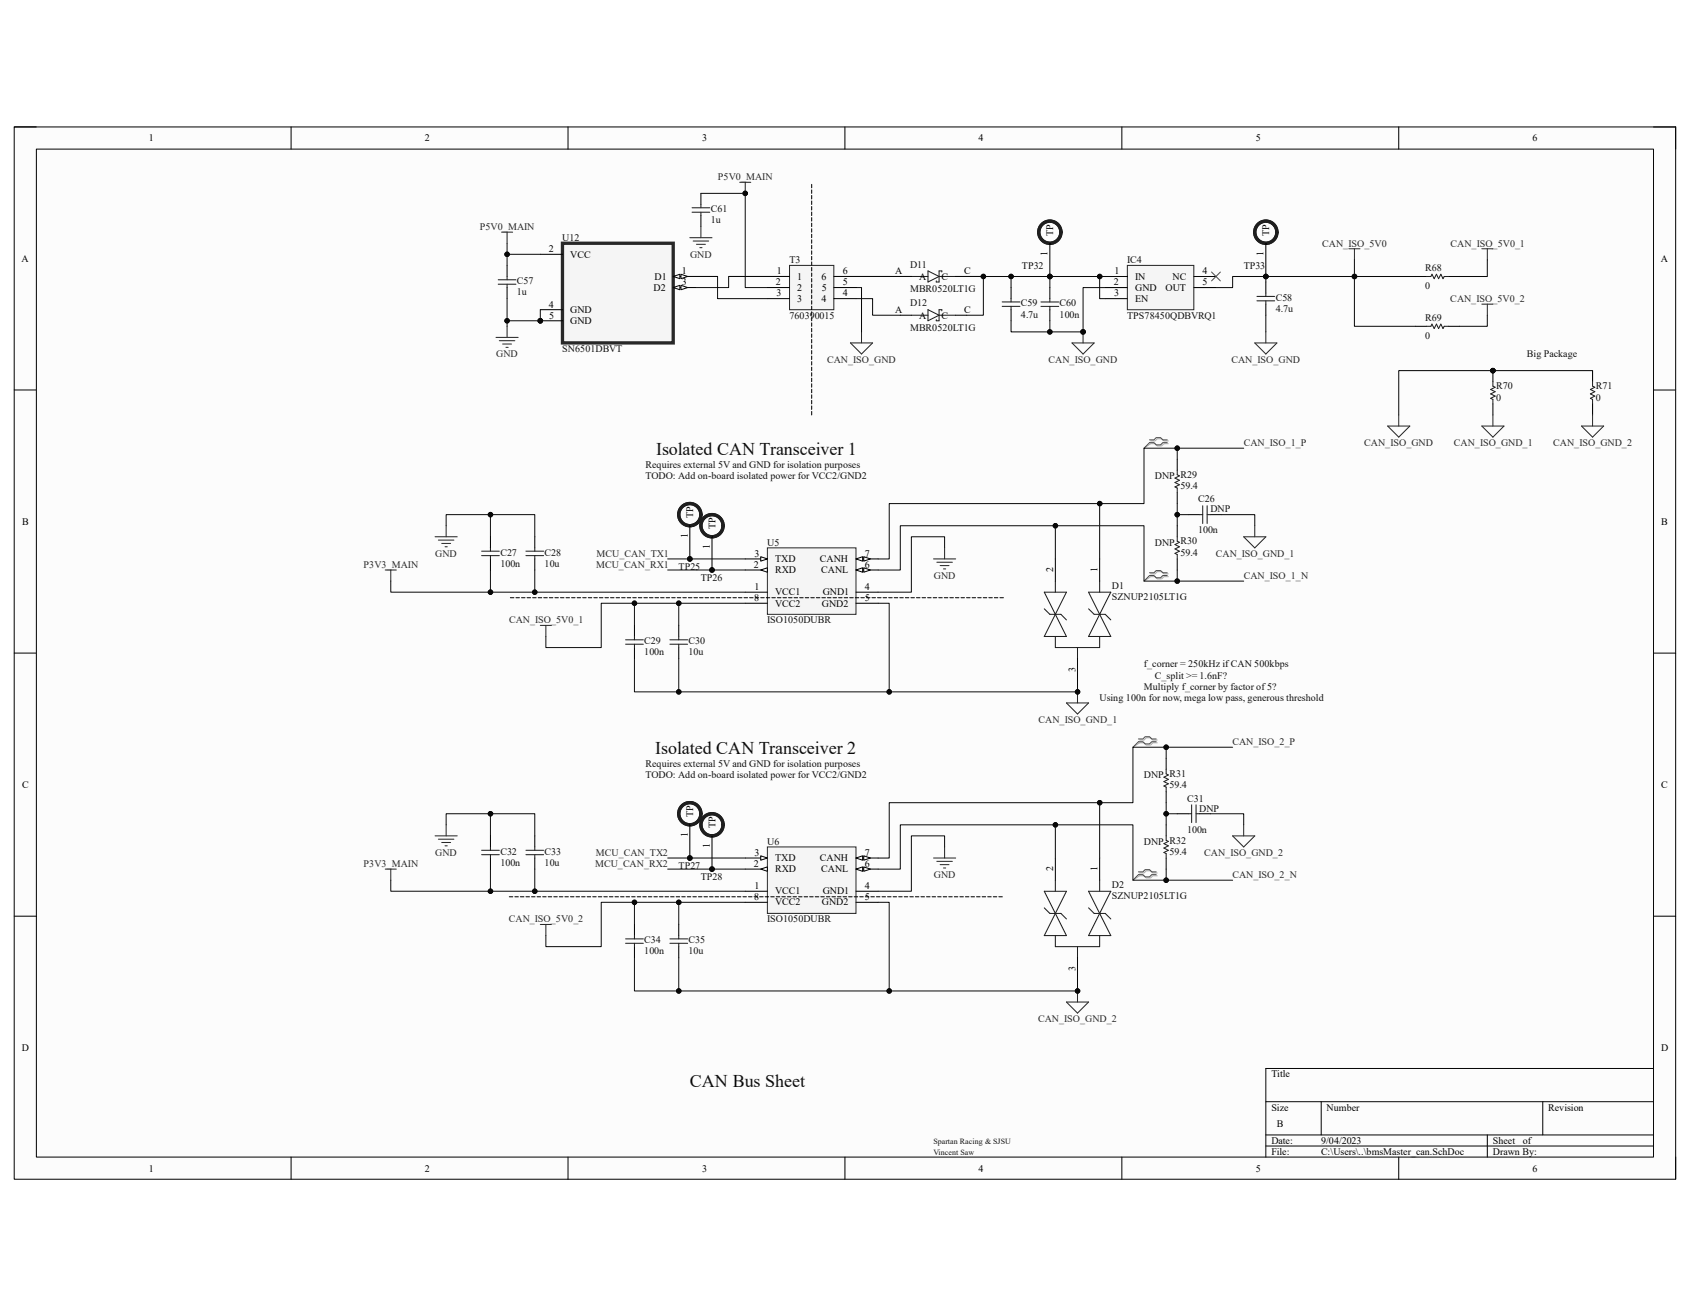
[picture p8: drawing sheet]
<svg xmlns="http://www.w3.org/2000/svg" width="279mm" height="216mm" viewBox="0 0 279 216" stroke-linecap="round" stroke-linejoin="round" font-family="sans-serif">
<path d="M2.3 21h274.7v173.9h-274.7z" fill-rule="evenodd" fill="#fcfcfc"/>
<path d="M2.3 21h274.7v173.9h-274.7z" fill="none" stroke="#000" stroke-width=".17"/>
<path d="M6 24.6h267.4v166.7h-267.4z" fill-rule="evenodd" fill="#fcfcfc"/>
<g fill="none" stroke="#000" stroke-width=".17">
<path d="M2.3 21h3.7M6 24.6h267.4v166.7h-267.4zM48.1 21v3.6M93.9 21v3.6M139.7 21v3.6M185.5 21v3.6M231.2 21v3.6M273.4 21h3.6v3.6M2.3 64.5h3.7M273.4 64.5h3.6M2.3 108h3.7M273.4 108h3.6"/>
<path d="M2.3 151.5h3.7M273.4 151.5h3.6M273.4 176.6h-64.1v14.7M48.1 191.3v3.6M93.9 191.3v3.6M139.7 191.3v3.6M185.5 191.3v3.6M209.3 182.1h64.1M209.3 187.6h64.1M209.3 189.5h64.1M218.4 182.1v5.5M231.2 191.3v3.6"/>
<path d="M245.9 187.6v3.7M255.1 182.1v5.5M277 191.3v3.6"/>
</g>
<path d="M126.9 90.6h14.6v11h-14.6z" fill-rule="evenodd" fill="#f5f5f5"/>
<path d="M126.9 90.6h14.6v11h-14.6z" fill="none" stroke="#262626" stroke-width=".17"/>
<path d="M123.2 97.9h3.7M123.2 94.2h3.7" fill="none" stroke="#000" stroke-width=".17"/>
<path d="M125.8 94.2l1.1-.3v.7z" fill="#fbfbfb"/>
<path d="M123.2 92.4h3.7M125.8 94.2l1.1-.3v.7z" fill="none" stroke="#000" stroke-width=".17"/>
<path d="M125.8 92l1.1 .4-1.1 .4z" fill="#fbfbfb"/>
<path d="M125.8 92l1.1 .4-1.1 .4zM141.5 97.9h3.7M141.5 99.7h3.7M141.5 94.2h3.7" fill="none" stroke="#000" stroke-width=".17"/>
<path d="M141.5 94.2l1.1-.3v.7z" fill="#fbfbfb"/>
<path d="M141.5 94.2l1.1-.3v.7z" fill="none" stroke="#000" stroke-width=".17"/>
<path d="M142.8 93.9l1.1 .3-1.1 .4z" fill="#fbfbfb"/>
<path d="M141.5 92.4h3.7M142.8 93.9l1.1 .3-1.1 .4z" fill="none" stroke="#000" stroke-width=".17"/>
<path d="M141.5 92.4l1.1-.4v.8z" fill="#fbfbfb"/>
<path d="M141.5 92.4l1.1-.4v.8z" fill="none" stroke="#000" stroke-width=".17"/>
<path d="M142.8 92l1.1 .4-1.1 .4z" fill="#fbfbfb"/>
<g fill="none" stroke="#000" stroke-width=".17">
<path d="M81.1 88.7v1.9M81.1 92.4v1.8M88.4 88.7v1.9M88.4 92.4v1.8M123.2 99.7h3.7M142.8 92l1.1 .4-1.1 .4zM174.5 92.4v3.7M181.8 92.4v3.7M104.9 103.4v1.8M104.9 107.1v1.8M112.2 103.4v1.8M112.2 107.1v1.8"/>
<path d="M178.1 108.9v3.6"/>
</g>
<g fill="none" stroke="#1c1c1c" stroke-width=".17">
<path d="M79.6 91.1h2.9M79.6 91.9h2.9M81.1 90.6v.5M81.1 91.9v.5M86.9 91.1h3M86.9 91.9h3M88.4 90.6v.5M88.4 91.9v.5M172.6 97.9h3.7l-3.7 7.3h3.7zM174.5 96.1v1.8M180 97.9h3.6l-3.6 7.3h3.6zM181.8 96.1v1.8"/>
<path d="M103.4 105.8h3M103.4 106.5h3M104.9 105.2v.6M104.9 106.5v.6M110.8 105.8h2.9M110.8 106.5h2.9M112.2 105.2v.6M112.2 106.5v.6M172.6 100.6l1 1h1.8l.9 .9M174.5 105.2v1.9h7.3v-1.9M178.1 107.1v1.8M180 100.6l.9 1h1.8l.9 .9"/>
</g>
<path d="M63.7 94.2h1.8M64.6 94.2v1.9M71.9 88.7h3.7M72.5 89.3h2.5M73 89.8h1.5M73.6 90.4h.3M73.8 86.9v1.8M154.3 92.4h3.7M154.9 92.9h2.5M155.4 93.5h1.5M156 94h.3M156.2 90.6v1.8" fill="none" stroke="#262626" stroke-width=".17"/>
<path d="M190.2 72.9h.8l.3-.4h.8l.3 .4h.8M193.2 73.4h-.8l-.3 .3h-.8l-.3-.3h-.8l-1.1 .7M190.2 94.9h.8l.3-.4h.8l.3 .4h.8M193.2 95.3h-.8l-.3 .4h-.8l-.3-.4h-.8l-1.1 .8" fill="none" stroke="#aeaeae" stroke-width=".17"/>
<path d="M190 72.7h.8l.3-.4h.8l.3 .4h.8M193 73.2h-.8l-.3 .3h-.8l-.3-.3h-.8l-.9 .9M190 94.7h.8l.3-.4h.8l.3 .4h.8M193 95.1h-.8l-.3 .4h-.8l-.3-.4h-.8l-.9 1" fill="none" stroke="#4c4c4c" stroke-width=".17"/>
<path d="M126.9 140h14.6v11h-14.6z" fill-rule="evenodd" fill="#f5f5f5"/>
<path d="M126.9 140h14.6v11h-14.6z" fill="none" stroke="#262626" stroke-width=".17"/>
<path d="M123.2 147.3h3.7M123.2 143.7h3.7" fill="none" stroke="#000" stroke-width=".17"/>
<path d="M125.8 143.7l1.1-.4v.7z" fill="#fbfbfb"/>
<path d="M123.2 141.8h3.7M125.8 143.7l1.1-.4v.7z" fill="none" stroke="#000" stroke-width=".17"/>
<path d="M125.8 141.5l1.1 .3-1.1 .4z" fill="#fbfbfb"/>
<path d="M125.8 141.5l1.1 .3-1.1 .4zM141.5 147.3h3.7M141.5 149.2h3.7M141.5 143.7h3.7" fill="none" stroke="#000" stroke-width=".17"/>
<path d="M141.5 143.7l1.1-.4v.7z" fill="#fbfbfb"/>
<path d="M141.5 143.7l1.1-.4v.7z" fill="none" stroke="#000" stroke-width=".17"/>
<path d="M142.8 143.3l1.1 .4-1.1 .3z" fill="#fbfbfb"/>
<path d="M141.5 141.8h3.7M142.8 143.3l1.1 .4-1.1 .3z" fill="none" stroke="#000" stroke-width=".17"/>
<path d="M141.5 141.8l1.1-.3v.7z" fill="#fbfbfb"/>
<path d="M141.5 141.8l1.1-.3v.7z" fill="none" stroke="#000" stroke-width=".17"/>
<path d="M142.8 141.5l1.1 .3-1.1 .4z" fill="#fbfbfb"/>
<g fill="none" stroke="#000" stroke-width=".17">
<path d="M194.6 75.9v1.9M194.6 81.4v1.8M194.6 86.9v1.8M194.6 92.4v1.8M196.5 85.1h1.8M200.1 85.1h1.9M81.1 138.2v1.8M88.4 138.2v1.8M192.8 125.4v1.8M192.8 130.9v1.8M192.8 136.4v1.8M194.6 134.5h1.9"/>
<path d="M198.3 134.5h1.8M81.1 141.8v1.9M88.4 141.8v1.9M104.9 152.8v1.9M104.9 156.5v1.8M112.2 152.8v1.9M112.2 156.5v1.8M123.2 149.2h3.7M142.8 141.5l1.1 .3-1.1 .4zM174.5 141.8v3.7M178.1 158.3v3.7M181.8 141.8v3.7"/>
<path d="M192.8 141.8v1.9"/>
</g>
<g fill="none" stroke="#1c1c1c" stroke-width=".17">
<path d="M194.6 77.8v.7l.4 .2-.7 .3 .7 .4-.7 .4 .7 .3-.7 .4 .3 .2v.7M194.6 88.7v.8l.4 .2-.7 .3 .7 .4-.7 .4 .7 .3-.7 .4 .3 .2v.7M198.3 85.1h.5M198.8 83.6v2.9M199.6 83.6v2.9M199.6 85.1h.5M192.8 127.2v.7l.4 .2-.8 .4 .8 .3-.8 .4 .8 .4-.8 .3 .4 .2v.8M192.8 138.2v.7l.4 .2-.8 .4 .8 .3-.8 .4 .8 .4-.8 .3 .4 .2v.7M196.5 134.5h.5M197 133.1v2.9M197.7 133.1v2.9M197.7 134.5h.6"/>
<path d="M79.6 140.6h2.9M79.6 141.3h2.9M81.1 140v.6M81.1 141.3v.5M86.9 140.6h3M86.9 141.3h3M88.4 140v.6M88.4 141.3v.5M103.4 155.2h3M103.4 155.9h3M104.9 154.7v.5M104.9 155.9v.6"/>
<path d="M110.8 155.2h2.9M110.8 155.9h2.9M112.2 154.7v.5M112.2 155.9v.6M172.6 147.3h3.7l-3.7 7.4h3.7zM172.6 150.1l1 .9h1.8l.9 .9M174.5 154.7v1.8h7.3v-1.8M174.5 145.5v1.8M178.1 156.5v1.8M180 147.3h3.6l-3.6 7.4h3.6zM180 150.1l.9 .9h1.8l.9 .9M181.8 145.5v1.8"/>
</g>
<path d="M71.9 138.2h3.7M72.5 138.7h2.5M73 139.3h1.5M73.6 139.8h.3M73.8 136.4v1.8M63.7 143.7h1.8M64.6 143.7v1.8M154.3 141.8h3.7M154.9 142.4h2.5M155.4 142.9h1.5M156 143.5h.3M156.2 140v1.8" fill="none" stroke="#262626" stroke-width=".17"/>
<path d="M188.4 122.3h.7l.4-.3h.7l.4 .3h.7M191.3 122.8h-.7l-.4 .4h-.7l-.4-.4h-.7l-1.1 .7M188.4 144.3h.7l.4-.3h.7l.4 .3h.7M191.3 144.8h-.7l-.4 .3h-.7l-.4-.3h-.7l-1.1 .7" fill="none" stroke="#aeaeae" stroke-width=".17"/>
<path d="M188.2 122.2h.7l.4-.4h.7l.4 .4h.7M191.1 122.6h-.7l-.4 .4h-.7l-.4-.4h-.7l-.9 .9M188.2 144.1h.7l.4-.3h.7l.4 .3h.7M191.1 144.6h-.7l-.4 .4h-.7l-.4-.4h-.7l-.9 .9" fill="none" stroke="#4c4c4c" stroke-width=".17"/>
<circle cx="114" cy="141.8" r=".37" fill="#0e0e0e"/>
<circle cx="114" cy="141.8" r=".37" fill="none" stroke="#0e0e0e" stroke-width=".17"/>
<circle cx="114" cy="134.5" r="1.83" fill="none" stroke="#1c1c1c" stroke-width=".55"/>
<path d="M114 136.4v5.4" fill="none" stroke="#000" stroke-width=".17"/>
<circle cx="114" cy="141.8" r=".37" fill="#0e0e0e"/>
<circle cx="114" cy="141.8" r=".37" fill="none" stroke="#0e0e0e" stroke-width=".17"/>
<circle cx="117.7" cy="143.7" r=".37" fill="#0e0e0e"/>
<circle cx="117.7" cy="143.7" r=".37" fill="none" stroke="#0e0e0e" stroke-width=".17"/>
<circle cx="117.7" cy="136.4" r="1.83" fill="none" stroke="#1c1c1c" stroke-width=".55"/>
<path d="M117.7 138.2v5.5" fill="none" stroke="#000" stroke-width=".17"/>
<circle cx="117.7" cy="143.7" r=".37" fill="#0e0e0e"/>
<circle cx="117.7" cy="143.7" r=".37" fill="none" stroke="#0e0e0e" stroke-width=".17"/>
<circle cx="114" cy="92.4" r=".37" fill="#0e0e0e"/>
<circle cx="114" cy="92.4" r=".37" fill="none" stroke="#0e0e0e" stroke-width=".17"/>
<circle cx="114" cy="85.1" r="1.83" fill="none" stroke="#1c1c1c" stroke-width=".55"/>
<path d="M114 86.9v5.5" fill="none" stroke="#000" stroke-width=".17"/>
<circle cx="114" cy="92.4" r=".37" fill="#0e0e0e"/>
<circle cx="114" cy="92.4" r=".37" fill="none" stroke="#0e0e0e" stroke-width=".17"/>
<circle cx="117.7" cy="94.2" r=".37" fill="#0e0e0e"/>
<circle cx="117.7" cy="94.2" r=".37" fill="none" stroke="#0e0e0e" stroke-width=".17"/>
<circle cx="117.7" cy="86.9" r="1.83" fill="none" stroke="#1c1c1c" stroke-width=".55"/>
<path d="M117.7 88.7v5.5" fill="none" stroke="#000" stroke-width=".17"/>
<circle cx="117.7" cy="94.2" r=".37" fill="#0e0e0e"/>
<circle cx="117.7" cy="94.2" r=".37" fill="none" stroke="#0e0e0e" stroke-width=".17"/>
<path d="M176.3 165.7h3.7l-1.9 1.8zM178.1 163.8v1.9" fill="none" stroke="#262626" stroke-width=".17"/>
<circle cx="178.1" cy="163.8" r=".37" fill="#0e0e0e"/>
<circle cx="178.1" cy="163.8" r=".37" fill="none" stroke="#0e0e0e" stroke-width=".17"/>
<path d="M176.3 116.2h3.7l-1.9 1.8zM178.1 114.4v1.8" fill="none" stroke="#262626" stroke-width=".17"/>
<circle cx="178.1" cy="114.4" r=".37" fill="#0e0e0e"/>
<g fill="none" stroke="#0e0e0e" stroke-width=".17">
<path d="M110.4 92.4h12.8"/>
<circle cx="178.1" cy="114.4" r=".37"/>
</g>
<path d="M205.6 88.7h3.7l-1.9 1.9zM207.4 86.9v1.8M89.3 103.4h1.9M90.2 103.4v1.8M203.8 138.2h3.6l-1.8 1.8zM205.6 136.4v1.8M89.3 152.8h1.9M90.2 152.8v1.9" fill="none" stroke="#262626" stroke-width=".17"/>
<g fill="none" stroke="#000" stroke-width=".17">
<path d="M84.4 98.8h.6M85.3 98.8h.6M86.2 98.8h.6M87.1 98.8h.6M88.1 98.8h.5M89 98.8h.6M89.9 98.8h.6M90.8 98.8h.6M91.7 98.8h.6M92.7 98.8h.5M93.6 98.8h.6M94.5 98.8h.6"/>
<path d="M95.4 98.8h.6M96.3 98.8h.6M97.3 98.8h.5M98.2 98.8h.6M99.1 98.8h.6M100 98.8h.6M100.9 98.8h.6M101.9 98.8h.5M102.8 98.8h.6M103.7 98.8h.6M104.6 98.8h.6M105.5 98.8h.6"/>
<path d="M106.5 98.8h.5M107.4 98.8h.5M108.3 98.8h.6M109.2 98.8h.6M110.1 98.8h.6M111.1 98.8h.5M112 98.8h.5M112.9 98.8h.6M113.8 98.8h.6M114.7 98.8h.6M115.7 98.8h.5M116.6 98.8h.5"/>
<path d="M117.5 98.8h.6M118.4 98.8h.6M119.3 98.8h.6M120.3 98.8h.5M121.2 98.8h.5M122.1 98.8h.6M123 98.8h.6M123.9 98.8h.6M124.9 98.8h.5M125.8 98.8h.5M126.7 98.8h.6M127.6 98.8h.6"/>
<path d="M128.5 98.8h.6M129.5 98.8h.5M130.4 98.8h.5M131.3 98.8h.6M132.2 98.8h.6M133.1 98.8h.6M134 98.8h.6M135 98.8h.5M135.9 98.8h.6M136.8 98.8h.6M137.7 98.8h.6M138.6 98.8h.6"/>
<path d="M139.6 98.8h.5M140.5 98.8h.6M141.4 98.8h.6M142.3 98.8h.6M143.2 98.8h.6M144.2 98.8h.5M145.1 98.8h.6M146 98.8h.6M146.9 98.8h.6M147.8 98.8h.6M148.8 98.8h.5M149.7 98.8h.6"/>
<path d="M150.6 98.8h.6M151.5 98.8h.6M152.4 98.8h.6M153.4 98.8h.5M154.3 98.8h.6M155.2 98.8h.6M156.1 98.8h.6M157 98.8h.6M158 98.8h.5M158.9 98.8h.6M159.8 98.8h.6M160.7 98.8h.6"/>
<path d="M161.6 98.8h.6M162.6 98.8h.5M163.5 98.8h.6M164.4 98.8h.6M165.3 98.8h.6M84.2 148.3h.6M85.1 148.3h.6M86 148.3h.6M87 148.3h.5M87.9 148.3h.6M88.8 148.3h.6M89.7 148.3h.6"/>
<path d="M90.6 148.3h.6M91.6 148.3h.5M92.5 148.3h.6M93.4 148.3h.6M94.3 148.3h.6M95.2 148.3h.6M96.2 148.3h.5M97.1 148.3h.6M98 148.3h.6M98.9 148.3h.6M99.8 148.3h.6M100.8 148.3h.5"/>
<path d="M101.7 148.3h.6M102.6 148.3h.6M103.5 148.3h.6M104.4 148.3h.6M105.4 148.3h.5M106.3 148.3h.5M107.2 148.3h.6M108.1 148.3h.6M109 148.3h.6M110 148.3h.5M110.9 148.3h.5M111.8 148.3h.6"/>
<path d="M112.7 148.3h.6M113.6 148.3h.6M114.5 148.3h.6M115.5 148.3h.5M116.4 148.3h.6M117.3 148.3h.6M118.2 148.3h.6M119.1 148.3h.6M120.1 148.3h.5M121 148.3h.6M121.9 148.3h.6M122.8 148.3h.6"/>
<path d="M123.7 148.3h.6M124.7 148.3h.5M125.6 148.3h.6M126.5 148.3h.6M127.4 148.3h.6M128.3 148.3h.6M129.3 148.3h.5M130.2 148.3h.6M131.1 148.3h.6M132 148.3h.6M132.9 148.3h.6M133.9 148.3h.5"/>
<path d="M134.8 148.3h.6M135.7 148.3h.6M136.6 148.3h.6M137.5 148.3h.6M138.5 148.3h.5M139.4 148.3h.6M140.3 148.3h.6M141.2 148.3h.6M142.1 148.3h.6M143.1 148.3h.5M144 148.3h.6M144.9 148.3h.6"/>
<path d="M145.8 148.3h.6M146.7 148.3h.6M147.7 148.3h.5M148.6 148.3h.6M149.5 148.3h.6M150.4 148.3h.6M151.3 148.3h.6M152.3 148.3h.5M153.2 148.3h.6M154.1 148.3h.6M155 148.3h.6M155.9 148.3h.6"/>
<path d="M156.9 148.3h.5M157.8 148.3h.6M158.7 148.3h.6M159.6 148.3h.6M160.5 148.3h.6M161.5 148.3h.5M162.4 148.3h.6M163.3 148.3h.6M164.2 148.3h.6M165.1 148.3h.6"/>
</g>
<circle cx="114" cy="92.4" r=".37" fill="#0e0e0e"/>
<g fill="none" stroke="#0e0e0e" stroke-width=".17">
<path d="M110.4 94.2h12.8"/>
<circle cx="114" cy="92.4" r=".37"/>
</g>
<circle cx="117.7" cy="94.2" r=".37" fill="#0e0e0e"/>
<g fill="none" stroke="#0e0e0e" stroke-width=".17">
<path d="M88.4 94.2v3.7"/>
<circle cx="117.7" cy="94.2" r=".37"/>
</g>
<circle cx="88.4" cy="97.9" r=".37" fill="#0e0e0e"/>
<g fill="none" stroke="#0e0e0e" stroke-width=".17">
<path d="M81.1 88.7v-3.6h7.3v3.6"/>
<circle cx="88.4" cy="97.9" r=".37"/>
</g>
<circle cx="81.1" cy="85.1" r=".37" fill="#0e0e0e"/>
<g fill="none" stroke="#0e0e0e" stroke-width=".17">
<path d="M64.6 96.1v1.8h16.5"/>
<circle cx="81.1" cy="85.1" r=".37"/>
</g>
<circle cx="81.1" cy="97.9" r=".37" fill="#0e0e0e"/>
<g fill="none" stroke="#0e0e0e" stroke-width=".17">
<path d="M104.9 108.9v5.5h7.3v-5.5"/>
<circle cx="81.1" cy="97.9" r=".37"/>
</g>
<circle cx="112.2" cy="114.4" r=".37" fill="#0e0e0e"/>
<g fill="none" stroke="#0e0e0e" stroke-width=".17">
<path d="M123.2 99.7h-11v3.7"/>
<circle cx="112.2" cy="114.4" r=".37"/>
</g>
<circle cx="112.2" cy="99.7" r=".37" fill="#0e0e0e"/>
<g fill="none" stroke="#0e0e0e" stroke-width=".17">
<path d="M112.2 99.7h-7.3v3.7"/>
<circle cx="112.2" cy="99.7" r=".37"/>
</g>
<circle cx="112.2" cy="99.7" r=".37" fill="#0e0e0e"/>
<circle cx="112.2" cy="99.7" r=".37" fill="none" stroke="#0e0e0e" stroke-width=".17"/>
<circle cx="104.9" cy="99.7" r=".37" fill="#0e0e0e"/>
<g fill="none" stroke="#0e0e0e" stroke-width=".17">
<path d="M81.1 85.1h-7.3v1.8"/>
<circle cx="104.9" cy="99.7" r=".37"/>
</g>
<circle cx="81.1" cy="85.1" r=".37" fill="#0e0e0e"/>
<g fill="none" stroke="#0e0e0e" stroke-width=".17">
<path d="M156.2 90.6v-1.9h-5.5v9.2h-5.5M174.5 86.9v5.5"/>
<circle cx="81.1" cy="85.1" r=".37"/>
</g>
<circle cx="174.5" cy="86.9" r=".37" fill="#0e0e0e"/>
<g fill="none" stroke="#0e0e0e" stroke-width=".17">
<path d="M181.8 83.2v9.2"/>
<circle cx="174.5" cy="86.9" r=".37"/>
</g>
<circle cx="181.8" cy="83.2" r=".37" fill="#0e0e0e"/>
<g fill="none" stroke="#0e0e0e" stroke-width=".17">
<path d="M178.1 112.5v1.9h-31.1"/>
<circle cx="181.8" cy="83.2" r=".37"/>
</g>
<circle cx="178.1" cy="114.4" r=".37" fill="#0e0e0e"/>
<circle cx="178.1" cy="114.4" r=".37" fill="none" stroke="#0e0e0e" stroke-width=".17"/>
<circle cx="147" cy="114.4" r=".37" fill="#0e0e0e"/>
<g fill="none" stroke="#0e0e0e" stroke-width=".17">
<path d="M81.1 94.2v3.7h42.1"/>
<circle cx="147" cy="114.4" r=".37"/>
</g>
<circle cx="81.1" cy="97.9" r=".37" fill="#0e0e0e"/>
<circle cx="81.1" cy="97.9" r=".37" fill="none" stroke="#0e0e0e" stroke-width=".17"/>
<circle cx="88.4" cy="97.9" r=".37" fill="#0e0e0e"/>
<g fill="none" stroke="#0e0e0e" stroke-width=".17">
<path d="M110.4 141.8h12.8"/>
<circle cx="88.4" cy="97.9" r=".37"/>
</g>
<circle cx="114" cy="141.8" r=".37" fill="#0e0e0e"/>
<g fill="none" stroke="#0e0e0e" stroke-width=".17">
<path d="M110.4 143.7h12.8"/>
<circle cx="114" cy="141.8" r=".37"/>
</g>
<circle cx="117.7" cy="143.7" r=".37" fill="#0e0e0e"/>
<g fill="none" stroke="#0e0e0e" stroke-width=".17">
<path d="M88.4 143.7v3.6"/>
<circle cx="117.7" cy="143.7" r=".37"/>
</g>
<circle cx="88.4" cy="147.3" r=".37" fill="#0e0e0e"/>
<g fill="none" stroke="#0e0e0e" stroke-width=".17">
<path d="M81.1 138.2v-3.7h7.3v3.7"/>
<circle cx="88.4" cy="147.3" r=".37"/>
</g>
<circle cx="81.1" cy="134.5" r=".37" fill="#0e0e0e"/>
<g fill="none" stroke="#0e0e0e" stroke-width=".17">
<path d="M64.6 145.5v1.8h16.5"/>
<circle cx="81.1" cy="134.5" r=".37"/>
</g>
<circle cx="81.1" cy="147.3" r=".37" fill="#0e0e0e"/>
<g fill="none" stroke="#0e0e0e" stroke-width=".17">
<path d="M104.9 158.3v5.5h7.3v-5.5"/>
<circle cx="81.1" cy="147.3" r=".37"/>
</g>
<circle cx="112.2" cy="163.8" r=".37" fill="#0e0e0e"/>
<g fill="none" stroke="#0e0e0e" stroke-width=".17">
<path d="M123.2 149.2h-11v3.6"/>
<circle cx="112.2" cy="163.8" r=".37"/>
</g>
<circle cx="112.2" cy="149.2" r=".37" fill="#0e0e0e"/>
<g fill="none" stroke="#0e0e0e" stroke-width=".17">
<path d="M112.2 149.2h-7.3v3.6"/>
<circle cx="112.2" cy="149.2" r=".37"/>
</g>
<circle cx="112.2" cy="149.2" r=".37" fill="#0e0e0e"/>
<circle cx="112.2" cy="149.2" r=".37" fill="none" stroke="#0e0e0e" stroke-width=".17"/>
<circle cx="104.9" cy="149.2" r=".37" fill="#0e0e0e"/>
<g fill="none" stroke="#0e0e0e" stroke-width=".17">
<path d="M81.1 134.5h-7.3v1.9"/>
<circle cx="104.9" cy="149.2" r=".37"/>
</g>
<circle cx="81.1" cy="134.5" r=".37" fill="#0e0e0e"/>
<g fill="none" stroke="#0e0e0e" stroke-width=".17">
<path d="M174.5 136.4v5.4M156.2 140v-1.8h-5.5v9.1h-5.5"/>
<circle cx="81.1" cy="134.5" r=".37"/>
</g>
<circle cx="174.5" cy="136.4" r=".37" fill="#0e0e0e"/>
<g fill="none" stroke="#0e0e0e" stroke-width=".17">
<path d="M181.8 132.7v9.1"/>
<circle cx="174.5" cy="136.4" r=".37"/>
</g>
<circle cx="181.8" cy="132.7" r=".37" fill="#0e0e0e"/>
<g fill="none" stroke="#0e0e0e" stroke-width=".17">
<path d="M178.1 162v1.8h-31.1"/>
<circle cx="181.8" cy="132.7" r=".37"/>
</g>
<circle cx="178.1" cy="163.8" r=".37" fill="#0e0e0e"/>
<circle cx="178.1" cy="163.8" r=".37" fill="none" stroke="#0e0e0e" stroke-width=".17"/>
<circle cx="147" cy="163.8" r=".37" fill="#0e0e0e"/>
<g fill="none" stroke="#0e0e0e" stroke-width=".17">
<path d="M81.1 143.7v3.6h42.1"/>
<circle cx="147" cy="163.8" r=".37"/>
</g>
<circle cx="81.1" cy="147.3" r=".37" fill="#0e0e0e"/>
<circle cx="81.1" cy="147.3" r=".37" fill="none" stroke="#0e0e0e" stroke-width=".17"/>
<circle cx="88.4" cy="147.3" r=".37" fill="#0e0e0e"/>
<g fill="none" stroke="#0e0e0e" stroke-width=".17">
<path d="M194.6 83.2v3.7"/>
<circle cx="88.4" cy="147.3" r=".37"/>
</g>
<circle cx="194.6" cy="85.1" r=".37" fill="#0e0e0e"/>
<g fill="none" stroke="#0e0e0e" stroke-width=".17">
<path d="M192.8 132.7v3.7"/>
<circle cx="194.6" cy="85.1" r=".37"/>
</g>
<circle cx="192.8" cy="134.5" r=".37" fill="#0e0e0e"/>
<g fill="none" stroke="#0e0e0e" stroke-width=".17">
<path d="M194.6 85.1h1.9"/>
<circle cx="192.8" cy="134.5" r=".37"/>
</g>
<circle cx="194.6" cy="85.1" r=".37" fill="#0e0e0e"/>
<g fill="none" stroke="#0e0e0e" stroke-width=".17">
<path d="M192.8 134.5h1.8"/>
<circle cx="194.6" cy="85.1" r=".37"/>
</g>
<circle cx="192.8" cy="134.5" r=".37" fill="#0e0e0e"/>
<g fill="none" stroke="#0e0e0e" stroke-width=".17">
<path d="M145.2 149.2h1.8v14.6h-34.8"/>
<circle cx="192.8" cy="134.5" r=".37"/>
</g>
<circle cx="147" cy="163.8" r=".37" fill="#0e0e0e"/>
<circle cx="147" cy="163.8" r=".37" fill="none" stroke="#0e0e0e" stroke-width=".17"/>
<circle cx="112.2" cy="163.8" r=".37" fill="#0e0e0e"/>
<g fill="none" stroke="#0e0e0e" stroke-width=".17">
<path d="M192.8 143.7v1.8"/>
<circle cx="112.2" cy="163.8" r=".37"/>
</g>
<circle cx="192.8" cy="145.5" r=".37" fill="#0e0e0e"/>
<g fill="none" stroke="#0e0e0e" stroke-width=".17">
<path d="M145.2 99.7h1.8v14.7h-34.8"/>
<circle cx="192.8" cy="145.5" r=".37"/>
</g>
<circle cx="147" cy="114.4" r=".37" fill="#0e0e0e"/>
<circle cx="147" cy="114.4" r=".37" fill="none" stroke="#0e0e0e" stroke-width=".17"/>
<circle cx="112.2" cy="114.4" r=".37" fill="#0e0e0e"/>
<g fill="none" stroke="#0e0e0e" stroke-width=".17">
<path d="M145.2 143.7h3.6v-7.3h38.5v9.1h16.5"/>
<circle cx="112.2" cy="114.4" r=".37"/>
</g>
<circle cx="174.5" cy="136.4" r=".37" fill="#0e0e0e"/>
<circle cx="174.5" cy="136.4" r=".37" fill="none" stroke="#0e0e0e" stroke-width=".17"/>
<circle cx="192.8" cy="145.5" r=".37" fill="#0e0e0e"/>
<g fill="none" stroke="#0e0e0e" stroke-width=".17">
<path d="M192.8 123.5v1.9"/>
<circle cx="192.8" cy="145.5" r=".37"/>
</g>
<circle cx="192.8" cy="123.5" r=".37" fill="#0e0e0e"/>
<g fill="none" stroke="#0e0e0e" stroke-width=".17">
<path d="M203.8 123.5h-16.5v9.2h-40.3v9.1h-1.8"/>
<circle cx="192.8" cy="123.5" r=".37"/>
</g>
<circle cx="181.8" cy="132.7" r=".37" fill="#0e0e0e"/>
<circle cx="181.8" cy="132.7" r=".37" fill="none" stroke="#0e0e0e" stroke-width=".17"/>
<circle cx="192.8" cy="123.5" r=".37" fill="#0e0e0e"/>
<g fill="none" stroke="#0e0e0e" stroke-width=".17">
<path d="M194.6 94.2v1.9"/>
<circle cx="192.8" cy="123.5" r=".37"/>
</g>
<circle cx="194.6" cy="96.1" r=".37" fill="#0e0e0e"/>
<g fill="none" stroke="#0e0e0e" stroke-width=".17">
<path d="M145.2 94.2h3.6v-7.3h40.3v9.2h16.5"/>
<circle cx="194.6" cy="96.1" r=".37"/>
</g>
<circle cx="174.5" cy="86.9" r=".37" fill="#0e0e0e"/>
<circle cx="174.5" cy="86.9" r=".37" fill="none" stroke="#0e0e0e" stroke-width=".17"/>
<circle cx="194.6" cy="96.1" r=".37" fill="#0e0e0e"/>
<g fill="none" stroke="#0e0e0e" stroke-width=".17">
<path d="M194.6 74.1v1.8"/>
<circle cx="194.6" cy="96.1" r=".37"/>
</g>
<circle cx="194.6" cy="74.1" r=".37" fill="#0e0e0e"/>
<g fill="none" stroke="#0e0e0e" stroke-width=".17">
<path d="M205.6 74.1h-16.5v9.1h-42.1v9.2h-1.8"/>
<circle cx="194.6" cy="74.1" r=".37"/>
</g>
<circle cx="181.8" cy="83.2" r=".37" fill="#0e0e0e"/>
<circle cx="181.8" cy="83.2" r=".37" fill="none" stroke="#0e0e0e" stroke-width=".17"/>
<circle cx="194.6" cy="74.1" r=".37" fill="#0e0e0e"/>
<g fill="none" stroke="#0e0e0e" stroke-width=".17">
<path d="M202 85.1h5.4v1.8M200.1 134.5h5.5v1.9M104.9 149.2h-5.5v7.3h-9.2v-1.8"/>
<circle cx="194.6" cy="74.1" r=".37"/>
</g>
<circle cx="104.9" cy="149.2" r=".37" fill="#0e0e0e"/>
<g fill="none" stroke="#0e0e0e" stroke-width=".17">
<path d="M104.9 99.7h-5.5v7.4h-9.2v-1.9"/>
<circle cx="104.9" cy="149.2" r=".37"/>
</g>
<circle cx="104.9" cy="99.7" r=".37" fill="#0e0e0e"/>
<circle cx="104.9" cy="99.7" r=".37" fill="none" stroke="#0e0e0e" stroke-width=".17"/>
<path d="M173.6 47.5v1.9M173.6 51.2v1.8" fill="none" stroke="#000" stroke-width=".17"/>
<path d="M172.1 49.9h2.9M172.1 50.7h2.9M173.6 49.4v.5M173.6 50.7v.5" fill="none" stroke="#1c1c1c" stroke-width=".17"/>
<path d="M186.4 43.9h11v7.3h-11z" fill-rule="evenodd" fill="#f5f5f5"/>
<path d="M186.4 43.9h11v7.3h-11zM245 41.1h1.8M245 50.3h1.8M245.9 41.1v1.9M245.9 50.3v1.8" fill="none" stroke="#262626" stroke-width=".17"/>
<path d="M182.7 45.7h3.7M182.7 47.5h3.7M182.7 49.4h3.7M197.4 45.7h3.6M197.4 47.5h3.6M234 45.7h1.8M234 53.9h1.8M239.5 45.7h1.8M239.5 53.9h1.8" fill="none" stroke="#000" stroke-width=".17"/>
<path d="M200.3 45l1.5 1.4M201.8 45l-1.5 1.4" fill="none" stroke="#4c4c4c" stroke-width=".17"/>
<path d="M235.8 45.7h.8l.1-.4 .4 .8 .4-.8 .3 .8 .4-.8 .4 .8 .2-.4h.7M235.8 53.9h.8l.1-.3 .4 .7 .4-.7 .3 .7 .4-.7 .4 .7 .2-.4h.7" fill="none" stroke="#1c1c1c" stroke-width=".17"/>
<circle cx="89.3" cy="53" r=".37" fill="#0e0e0e"/>
<circle cx="89.3" cy="53" r=".37" fill="none" stroke="#0e0e0e" stroke-width=".17"/>
<path d="M93 40.2h18.3v16.5h-18.3z" fill-rule="evenodd" fill="#f5f5f5"/>
<path d="M93 40.2h18.3v16.5h-18.3z" fill="none" stroke="#262626" stroke-width=".55"/>
<path d="M111.3 45.7h3.7" fill="none" stroke="#000" stroke-width=".17"/>
<path d="M111.3 45.7l1.1-.4v.8z" fill="#fbfbfb"/>
<path d="M111.3 45.7l1.1-.4v.8z" fill="none" stroke="#000" stroke-width=".17"/>
<path d="M112.6 45.3l1.1 .4-1.1 .4z" fill="#fbfbfb"/>
<path d="M111.3 47.5h3.7M112.6 45.3l1.1 .4-1.1 .4z" fill="none" stroke="#000" stroke-width=".17"/>
<path d="M111.3 47.5l1.1-.3v.7z" fill="#fbfbfb"/>
<path d="M111.3 47.5l1.1-.3v.7z" fill="none" stroke="#000" stroke-width=".17"/>
<path d="M112.6 47.2l1.1 .3-1.1 .4z" fill="#fbfbfb"/>
<path d="M89.3 42h3.7M89.3 51.2h3.7M89.3 53h3.7M112.6 47.2l1.1 .3-1.1 .4z" fill="none" stroke="#000" stroke-width=".17"/>
<circle cx="89.3" cy="53" r=".37" fill="#0e0e0e"/>
<circle cx="89.3" cy="53" r=".37" fill="none" stroke="#0e0e0e" stroke-width=".17"/>
<path d="M130.5 43.9h7.4v7.3h-7.4z" fill-rule="evenodd" fill="#f5f5f5"/>
<path d="M82.9 38.4h1.8M83.8 38.4v1.8M130.5 43.9h7.4v7.3h-7.4zM177.2 56.7h3.7l-1.8 1.8zM179.1 54.9v1.8" fill="none" stroke="#262626" stroke-width=".17"/>
<path d="M83.8 43.9v1.8M83.8 47.5v1.9M126.9 45.7h3.6M126.9 47.5h3.6M126.9 49.4h3.6M137.9 45.7h3.6M137.9 47.5h3.6M137.9 49.4h3.6M167.2 47.5v1.9M167.2 51.2v1.8" fill="none" stroke="#000" stroke-width=".17"/>
<path d="M82.4 46.3h2.9M82.4 47h2.9M83.8 45.7v.6M83.8 47v.5M165.7 49.9h2.9M165.7 50.6h2.9M167.2 49.4v.5M167.2 50.6v.6" fill="none" stroke="#1c1c1c" stroke-width=".17"/>
<circle cx="179.1" cy="54.9" r=".37" fill="#0e0e0e"/>
<g fill="none" stroke="#0e0e0e" stroke-width=".17">
<path d="M182.7 47.5h-3.6v7.4"/>
<circle cx="179.1" cy="54.9" r=".37"/>
</g>
<path d="M82 55.8h3.7M82.5 56.3h2.6M83.1 56.9h1.5M83.6 57.4h.4M83.8 53.9v1.9M140.6 56.7h3.7l-1.9 1.8zM142.4 54.9v1.8M207.4 56.7h3.7l-1.8 1.8zM209.3 54.9v1.8" fill="none" stroke="#262626" stroke-width=".17"/>
<path d="M150.7 45.7h2.7M150.7 52.1h2.7M153.4 44.8l1.9 .9-1.9 .9zM153.4 51.2l1.9 .9-1.9 .9zM155.3 45.7h2.7M155.3 52.1h2.7M155.7 45v-.2h-.4v1.8h-.5v-.2M155.7 51.4v-.2h-.4v1.8h-.5v-.2M207.8 49h2.9M207.8 49.7h2.9M209.3 48.5v.5M209.3 49.7v.6" fill="none" stroke="#1c1c1c" stroke-width=".17"/>
<g fill="none" stroke="#000" stroke-width=".17">
<path d="M134.2 30.5v.6M134.2 31.4v.6M134.2 32.3v.6M134.2 33.2v.6M134.2 34.1v.6M134.2 35.1v.5M134.2 36v.5M134.2 36.9v.6M134.2 37.8v.6M134.2 38.7v.6M134.2 39.6v.6M134.2 40.6v.5"/>
<path d="M134.2 41.5v.5M134.2 42.4v.6M134.2 43.3v.6M134.2 44.2v.6M134.2 45.1v.6M134.2 46v.6M134.2 47v.5M134.2 47.9v.6M134.2 48.8v.6M134.2 49.7v.6M134.2 50.6v.6M134.2 51.5v.6"/>
<path d="M134.2 52.5v.5M134.2 53.4v.5M134.2 54.3v.6M134.2 55.2v.6M134.2 56.1v.6M134.2 57v.6M134.2 57.9v.6M134.2 58.9v.5M134.2 59.8v.6M148.8 45.7h1.9M148.8 52.1h1.9M158 45.7h1.8"/>
<path d="M158 52.1h1.8M209.3 46.6v1.9M209.3 50.3v1.8M134.2 60.7v.6M134.2 61.6v.6M134.2 62.5v.6M134.2 63.4v.6M134.2 64.4v.5M134.2 65.3v.5M134.2 66.2v.6M134.2 67.1v.6M134.2 68v.6"/>
</g>
<circle cx="179.1" cy="54.9" r=".37" fill="#0e0e0e"/>
<g fill="none" stroke="#0e0e0e" stroke-width=".17">
<path d="M181.8 45.7v3.7h.9"/>
<circle cx="179.1" cy="54.9" r=".37"/>
</g>
<circle cx="181.8" cy="45.7" r=".37" fill="#0e0e0e"/>
<g fill="none" stroke="#0e0e0e" stroke-width=".17">
<path d="M223.9 45.7v8.2h10.1"/>
<circle cx="181.8" cy="45.7" r=".37"/>
</g>
<circle cx="223.9" cy="45.7" r=".37" fill="#0e0e0e"/>
<g fill="none" stroke="#0e0e0e" stroke-width=".17">
<path d="M83.8 40.2v1.8h5.5M245.9 52.1v1.8h-4.6M245.9 43v2.7h-4.6"/>
<circle cx="223.9" cy="45.7" r=".37"/>
</g>
<circle cx="83.8" cy="42" r=".37" fill="#0e0e0e"/>
<g fill="none" stroke="#0e0e0e" stroke-width=".17">
<path d="M115 45.7h3.6v3.7h8.3M126.9 45.7h-6.4v1.8h-5.5M209.3 45.7v.9M209.3 52.1v2.8"/>
<circle cx="83.8" cy="42" r=".37"/>
</g>
<circle cx="209.3" cy="45.7" r=".37" fill="#0e0e0e"/>
<g fill="none" stroke="#0e0e0e" stroke-width=".17">
<path d="M159.8 45.7h2.8v6.4h-2.8"/>
<circle cx="209.3" cy="45.7" r=".37"/>
</g>
<circle cx="162.6" cy="45.7" r=".37" fill="#0e0e0e"/>
<g fill="none" stroke="#0e0e0e" stroke-width=".17">
<path d="M83.8 42v1.9M141.5 49.4h2.8v2.7h4.5M141.5 47.5h.9v7.4M141.5 45.7h7.3"/>
<circle cx="162.6" cy="45.7" r=".37"/>
</g>
<circle cx="83.8" cy="42" r=".37" fill="#0e0e0e"/>
<g fill="none" stroke="#0e0e0e" stroke-width=".17">
<path d="M89.3 51.2v1.8"/>
<circle cx="83.8" cy="42" r=".37"/>
</g>
<circle cx="89.3" cy="53" r=".37" fill="#0e0e0e"/>
<g fill="none" stroke="#0e0e0e" stroke-width=".17">
<path d="M83.8 53h5.5"/>
<circle cx="89.3" cy="53" r=".37"/>
</g>
<circle cx="83.8" cy="53" r=".37" fill="#0e0e0e"/>
<circle cx="83.8" cy="53" r=".37" fill="none" stroke="#0e0e0e" stroke-width=".17"/>
<circle cx="89.3" cy="53" r=".37" fill="#0e0e0e"/>
<g fill="none" stroke="#0e0e0e" stroke-width=".17">
<path d="M173.6 53v1.9"/>
<circle cx="89.3" cy="53" r=".37"/>
</g>
<circle cx="173.6" cy="54.9" r=".37" fill="#0e0e0e"/>
<g fill="none" stroke="#0e0e0e" stroke-width=".17">
<path d="M173.6 45.7v1.8"/>
<circle cx="173.6" cy="54.9" r=".37"/>
</g>
<circle cx="173.6" cy="45.7" r=".37" fill="#0e0e0e"/>
<g fill="none" stroke="#0e0e0e" stroke-width=".17">
<path d="M167.2 45.7v1.8"/>
<circle cx="173.6" cy="45.7" r=".37"/>
</g>
<circle cx="167.2" cy="45.7" r=".37" fill="#0e0e0e"/>
<g fill="none" stroke="#0e0e0e" stroke-width=".17">
<path d="M162.6 45.7h20.1"/>
<circle cx="167.2" cy="45.7" r=".37"/>
</g>
<circle cx="162.6" cy="45.7" r=".37" fill="#0e0e0e"/>
<circle cx="162.6" cy="45.7" r=".37" fill="none" stroke="#0e0e0e" stroke-width=".17"/>
<circle cx="167.2" cy="45.7" r=".37" fill="#0e0e0e"/>
<circle cx="167.2" cy="45.7" r=".37" fill="none" stroke="#0e0e0e" stroke-width=".17"/>
<circle cx="173.6" cy="45.7" r=".37" fill="#0e0e0e"/>
<circle cx="173.6" cy="45.7" r=".37" fill="none" stroke="#0e0e0e" stroke-width=".17"/>
<circle cx="181.8" cy="45.7" r=".37" fill="#0e0e0e"/>
<g fill="none" stroke="#0e0e0e" stroke-width=".17">
<path d="M167.2 53v1.9h11.9"/>
<circle cx="181.8" cy="45.7" r=".37"/>
</g>
<circle cx="173.6" cy="54.9" r=".37" fill="#0e0e0e"/>
<circle cx="173.6" cy="54.9" r=".37" fill="none" stroke="#0e0e0e" stroke-width=".17"/>
<circle cx="179.1" cy="54.9" r=".37" fill="#0e0e0e"/>
<g fill="none" stroke="#0e0e0e" stroke-width=".17">
<path d="M83.8 49.4v4.5"/>
<circle cx="179.1" cy="54.9" r=".37"/>
</g>
<circle cx="83.8" cy="53" r=".37" fill="#0e0e0e"/>
<circle cx="83.8" cy="53" r=".37" fill="none" stroke="#0e0e0e" stroke-width=".17"/>
<path d="M229.4 70.4h3.7l-1.9 1.9zM231.2 68.6v1.8" fill="none" stroke="#262626" stroke-width=".17"/>
<circle cx="246.8" cy="61.3" r=".37" fill="#0e0e0e"/>
<circle cx="246.8" cy="61.3" r=".37" fill="none" stroke="#0e0e0e" stroke-width=".17"/>
<path d="M246.8 61.3v1.8" fill="none" stroke="#000" stroke-width=".17"/>
<circle cx="246.8" cy="61.3" r=".37" fill="#0e0e0e"/>
<g fill="none" stroke="#0e0e0e" stroke-width=".17">
<path d="M246.8 61.3h-15.6v7.3"/>
<circle cx="246.8" cy="61.3" r=".37"/>
</g>
<path d="M246.8 66.8v1.8M263.3 61.3v1.8M263.3 66.8v1.8" fill="none" stroke="#000" stroke-width=".17"/>
<path d="M246.8 63.1v.7l.4 .2-.8 .4 .8 .3-.8 .4 .8 .4-.8 .3 .4 .2v.8M263.3 63.1v.7l.4 .2-.8 .4 .8 .3-.8 .4 .8 .4-.8 .3 .4 .2v.8" fill="none" stroke="#1c1c1c" stroke-width=".17"/>
<path d="M245 70.4h3.6l-1.8 1.9zM246.8 68.6v1.8M261.5 70.4h3.6l-1.8 1.9zM263.3 68.6v1.8" fill="none" stroke="#262626" stroke-width=".17"/>
<circle cx="246.8" cy="61.3" r=".37" fill="#0e0e0e"/>
<g fill="none" stroke="#0e0e0e" stroke-width=".17">
<path d="M246.8 61.3h16.5"/>
<circle cx="246.8" cy="61.3" r=".37"/>
</g>
<circle cx="246.8" cy="61.3" r=".37" fill="#0e0e0e"/>
<circle cx="246.8" cy="61.3" r=".37" fill="none" stroke="#0e0e0e" stroke-width=".17"/>
<circle cx="173.6" cy="45.7" r=".37" fill="#0e0e0e"/>
<circle cx="173.6" cy="45.7" r=".37" fill="none" stroke="#0e0e0e" stroke-width=".17"/>
<circle cx="173.6" cy="38.4" r="1.83" fill="none" stroke="#1c1c1c" stroke-width=".55"/>
<path d="M173.6 40.2v5.5" fill="none" stroke="#000" stroke-width=".17"/>
<circle cx="173.6" cy="45.7" r=".37" fill="#0e0e0e"/>
<circle cx="173.6" cy="45.7" r=".37" fill="none" stroke="#0e0e0e" stroke-width=".17"/>
<circle cx="209.3" cy="45.7" r=".37" fill="#0e0e0e"/>
<circle cx="209.3" cy="45.7" r=".37" fill="none" stroke="#0e0e0e" stroke-width=".17"/>
<circle cx="209.3" cy="38.4" r="1.83" fill="none" stroke="#1c1c1c" stroke-width=".55"/>
<path d="M209.3 40.2v5.5" fill="none" stroke="#000" stroke-width=".17"/>
<circle cx="209.3" cy="45.7" r=".37" fill="#0e0e0e"/>
<circle cx="209.3" cy="45.7" r=".37" fill="none" stroke="#0e0e0e" stroke-width=".17"/>
<path d="M122.3 30.1h1.8M123.2 30.1v1.9" fill="none" stroke="#262626" stroke-width=".17"/>
<circle cx="123.2" cy="32" r=".37" fill="#0e0e0e"/>
<g fill="none" stroke="#0e0e0e" stroke-width=".17">
<path d="M115.9 32h7.3v15.5h3.7"/>
<circle cx="123.2" cy="32" r=".37"/>
</g>
<path d="M115.9 32v1.8M115.9 35.6v1.9" fill="none" stroke="#000" stroke-width=".17"/>
<path d="M114.4 34.3h2.9M114.4 35.1h2.9M115.9 33.8v.5M115.9 35.1v.5" fill="none" stroke="#1c1c1c" stroke-width=".17"/>
<path d="M114 39.3h3.7M114.6 39.8h2.6M115.9 37.5v1.8M115.1 40.4h1.5M115.7 40.9h.4" fill="none" stroke="#262626" stroke-width=".17"/>
<circle cx="123.2" cy="32" r=".37" fill="#0e0e0e"/>
<g fill="none" stroke="#0e0e0e" stroke-width=".17">
<path d="M234 45.7h-30.2v1.8h-2.8"/>
<circle cx="123.2" cy="32" r=".37"/>
</g>
<circle cx="209.3" cy="45.7" r=".37" fill="#0e0e0e"/>
<circle cx="209.3" cy="45.7" r=".37" fill="none" stroke="#0e0e0e" stroke-width=".17"/>
<circle cx="223.9" cy="45.7" r=".37" fill="#0e0e0e"/>
<g fill="none" stroke="#0e0e0e" stroke-width=".17">
<path d="M223.9 43v2.7"/>
<circle cx="223.9" cy="45.7" r=".37"/>
</g>
<path d="M223 41.1h1.8M223.9 41.1v1.9" fill="none" stroke="#262626" stroke-width=".17"/>
<circle cx="223.9" cy="45.7" r=".37" fill="#0e0e0e"/>
<circle cx="223.9" cy="45.7" r=".37" fill="none" stroke="#0e0e0e" stroke-width=".17"/>
<g font-size="3" fill="#0e0e0e">
<text x="108.5" y="75.3">Isolated CAN Transceiver 1</text>
<text x="108.3" y="124.7">Isolated CAN Transceiver 2</text>
<text x="114" y="179.6">CAN Bus Sheet</text>
</g>
<g font-size="1.7">
<text x="24.6" y="23.4">1</text>
<text x="70.2" y="23.4">2</text>
<text x="116.1" y="23.4">3</text>
<text x="161.8" y="23.4">4</text>
<text x="207.6" y="23.4">5</text>
<text x="253.4" y="23.4">6</text>
<text x="90.8" y="41.7">2</text>
<text x="174.1" y="38.9" transform="rotate(-90 174.1 38.9)">TP</text>
<text x="209.8" y="38.9" transform="rotate(-90 209.8 38.9)">TP</text>
<text x="3.6" y="43.3">A</text>
<text x="94.3" y="42.6">VCC</text>
<text x="108.2" y="46.2">D1</text>
<text x="112.7" y="45.3">1</text>
<text x="112.7" y="47.2">3</text>
<text x="128.3" y="47.2">2</text>
<text x="128.4" y="45.3">1</text>
<text x="131.8" y="46.2">1</text>
<text x="135.8" y="46.2">6</text>
<text x="139.3" y="47.2">5</text>
<text x="139.3" y="45.3">6</text>
<text x="148" y="45.3">A</text>
<text x="151.9" y="46.2">A</text>
<text x="155.7" y="46.2">C</text>
<text x="159.4" y="45.3">C</text>
<text x="173.2" y="42.3" transform="rotate(-90 173.2 42.3)">1</text>
<text x="184.1" y="47.2">2</text>
<text x="184.3" y="45.3">1</text>
<text x="187.7" y="46.2">IN</text>
<text x="193.8" y="46.2">NC</text>
<text x="198.8" y="45.3">4</text>
<text x="198.8" y="47.2">5</text>
<text x="208.9" y="42.3" transform="rotate(-90 208.9 42.3)">1</text>
<text x="274.6" y="43.3">A</text>
<text x="90.7" y="50.8">4</text>
<text x="90.8" y="52.7">5</text>
<text x="94.3" y="51.7">GND</text>
<text x="94.3" y="53.6">GND</text>
<text x="108" y="48.1">D2</text>
<text x="128.4" y="49">3</text>
<text x="131.8" y="48.1">2</text>
<text x="131.8" y="49.9">3</text>
<text x="135.8" y="49.9">4</text>
<text x="135.8" y="48.1">5</text>
<text x="139.3" y="49">4</text>
<text x="148" y="51.7">A</text>
<text x="151.9" y="52.7">A</text>
<text x="155.7" y="52.7">C</text>
<text x="159.4" y="51.7">C</text>
<text x="184.2" y="49">3</text>
<text x="187.7" y="48.1">GND</text>
<text x="187.7" y="49.9">EN</text>
<text x="192.7" y="48.1">OUT</text>
<text x="3.6" y="86.7">B</text>
<text x="113.7" y="89" transform="rotate(-90 113.7 89)">1</text>
<text x="114.6" y="85.6" transform="rotate(-90 114.6 85.6)">TP</text>
<text x="118.3" y="87.5" transform="rotate(-90 118.3 87.5)">TP</text>
<text x="274.7" y="86.7">B</text>
<text x="117.3" y="90.8" transform="rotate(-90 117.3 90.8)">1</text>
<text x="124.6" y="93.9">2</text>
<text x="124.7" y="92">3</text>
<text x="128.1" y="94.8">RXD</text>
<text x="128.1" y="92.9">TXD</text>
<text x="135.6" y="92.9">CANH</text>
<text x="135.8" y="94.8">CANL</text>
<text x="143" y="93.9">6</text>
<text x="143" y="92">7</text>
<text x="174.1" y="94.6" transform="rotate(-90 174.1 94.6)">2</text>
<text x="181.4" y="94.6" transform="rotate(-90 181.4 94.6)">1</text>
<text x="124.7" y="99.4">8</text>
<text x="124.8" y="97.5">1</text>
<text x="128.1" y="98.4">VCC1</text>
<text x="128.1" y="100.3">VCC2</text>
<text x="135.9" y="100.3">GND2</text>
<text x="136" y="98.4">GND1</text>
<text x="143" y="97.5">4</text>
<text x="143" y="99.4">5</text>
<text x="177.8" y="111" transform="rotate(-90 177.8 111)">3</text>
<text x="3.6" y="130.3">C</text>
<text x="274.7" y="130.3">C</text>
<text x="114.6" y="135" transform="rotate(-90 114.6 135)">TP</text>
<text x="118.3" y="136.9" transform="rotate(-90 118.3 136.9)">TP</text>
<text x="113.7" y="138.4" transform="rotate(-90 113.7 138.4)">1</text>
<text x="117.3" y="140.2" transform="rotate(-90 117.3 140.2)">1</text>
<text x="124.6" y="143.3">2</text>
<text x="124.7" y="141.5">3</text>
<text x="128.1" y="142.4">TXD</text>
<text x="135.6" y="142.4">CANH</text>
<text x="143" y="143.3">6</text>
<text x="143" y="141.5">7</text>
<text x="124.7" y="148.8">8</text>
<text x="124.8" y="147">1</text>
<text x="128.1" y="147.9">VCC1</text>
<text x="128.1" y="144.2">RXD</text>
<text x="128.1" y="149.7">VCC2</text>
<text x="135.8" y="144.2">CANL</text>
<text x="135.9" y="149.7">GND2</text>
<text x="136" y="147.9">GND1</text>
<text x="143" y="147">4</text>
<text x="143" y="148.8">5</text>
<text x="174.1" y="144" transform="rotate(-90 174.1 144)">2</text>
<text x="181.4" y="144" transform="rotate(-90 181.4 144)">1</text>
<text x="177.8" y="160.5" transform="rotate(-90 177.8 160.5)">3</text>
<text x="3.6" y="173.7">D</text>
<text x="274.6" y="173.7">D</text>
<text x="210.2" y="178.1">Title</text>
<text x="210.2" y="183.6">Size</text>
<text x="219.3" y="183.6">Number</text>
<text x="256" y="183.6">Revision</text>
<text x="210.2" y="189.1">Date:</text>
<text x="210.2" y="190.9">File:</text>
<text x="211.1" y="186.4">B</text>
<text x="218.4" y="189.1">9/04/2023</text>
<text x="218.4" y="190.9">C:\Users\..\bmsMaster_can.SchDoc</text>
<text x="246.8" y="189.1">Sheet</text>
<text x="246.8" y="190.9">Drawn By:</text>
<text x="251.8" y="189.1">of</text>
<text x="24.6" y="193.7">1</text>
<text x="70.2" y="193.7">2</text>
<text x="116.1" y="193.7">3</text>
<text x="161.8" y="193.7">4</text>
<text x="207.6" y="193.7">5</text>
<text x="253.4" y="193.7">6</text>
</g>
<g font-size="1.7" fill="#262626">
<text x="118.7" y="29.8">P5V0_MAIN</text>
<text x="79.3" y="38">P5V0_MAIN</text>
<text x="218.6" y="40.8">CAN_ISO_5V0</text>
<text x="239.8" y="40.8">CAN_ISO_5V0_1</text>
<text x="114.1" y="42.6">GND</text>
<text x="239.8" y="49.9">CAN_ISO_5V0_2</text>
<text x="82" y="59.1">GND</text>
<text x="136.7" y="60">CAN_ISO_GND</text>
<text x="173.4" y="60">CAN_ISO_GND</text>
<text x="203.6" y="60">CAN_ISO_GND</text>
<text x="205.6" y="73.7">CAN_ISO_1_P</text>
<text x="225.6" y="73.7">CAN_ISO_GND</text>
<text x="240.4" y="73.7">CAN_ISO_GND_1</text>
<text x="256.8" y="73.7">CAN_ISO_GND_2</text>
<text x="60.1" y="93.9">P3V3_MAIN</text>
<text x="72" y="92">GND</text>
<text x="98.6" y="93.9">MCU_CAN_RX1</text>
<text x="98.6" y="92">MCU_CAN_TX1</text>
<text x="154.4" y="95.7">GND</text>
<text x="201" y="92">CAN_ISO_GND_1</text>
<text x="205.6" y="95.7">CAN_ISO_1_N</text>
<text x="84.2" y="103">CAN_ISO_5V0_1</text>
<text x="171.7" y="119.5">CAN_ISO_GND_1</text>
<text x="203.8" y="123.1">CAN_ISO_2_P</text>
<text x="60.1" y="143.3">P3V3_MAIN</text>
<text x="72" y="141.5">GND</text>
<text x="98.4" y="143.3">MCU_CAN_RX2</text>
<text x="98.5" y="141.5">MCU_CAN_TX2</text>
<text x="199.1" y="141.5">CAN_ISO_GND_2</text>
<text x="154.4" y="145.1">GND</text>
<text x="203.8" y="145.1">CAN_ISO_2_N</text>
<text x="84.1" y="152.4">CAN_ISO_5V0_2</text>
<text x="171.6" y="169">CAN_ISO_GND_2</text>
</g>
<g font-size="1.7" fill="#0e0e0e">
<text x="117.5" y="35.1">C61</text>
<text x="93" y="39.8">U12</text>
<text x="117.5" y="36.9">1u</text>
<text x="85.5" y="47">C57</text>
<text x="130.5" y="43.5">T3</text>
<text x="150.5" y="44.2">D11</text>
<text x="169" y="44.4">TP32</text>
<text x="186.4" y="43.5">IC4</text>
<text x="205.6" y="44.4">TP33</text>
<text x="235.6" y="47.7">0</text>
<text x="235.6" y="44.8">R68</text>
<text x="85.5" y="48.8">1u</text>
<text x="130.5" y="52.7">760390015</text>
<text x="150.5" y="48.3">MBR0520LT1G</text>
<text x="150.5" y="50.6">D12</text>
<text x="168.8" y="52.5">4.7u</text>
<text x="168.8" y="50.6">C59</text>
<text x="175.2" y="52.5">100n</text>
<text x="175.2" y="50.6">C60</text>
<text x="186.4" y="52.7">TPS78450QDBVRQ1</text>
<text x="210.9" y="51.6">4.7u</text>
<text x="210.9" y="49.7">C58</text>
<text x="235.6" y="53">R69</text>
<text x="93" y="58.2">SN6501DBVT</text>
<text x="150.5" y="54.7">MBR0520LT1G</text>
<text x="235.6" y="56">0</text>
<text x="252.4" y="59.1">Big Package</text>
<text x="247.4" y="64.4">R70</text>
<text x="263.8" y="64.4">R71</text>
<text x="247.4" y="66.2">0</text>
<text x="263.8" y="66.2">0</text>
<text x="106.7" y="77.4">Requires external 5V and GND for isolation purposes</text>
<text x="106.7" y="79.2">TODO: Add on-board isolated power for VCC2/GND2</text>
<text x="190.9" y="79.2">DNP R29</text>
<text x="195.2" y="80.9">59.4</text>
<text x="198.1" y="83.1">C26</text>
<text x="198.1" y="88.2">100n</text>
<text x="200.1" y="84.7">DNP</text>
<text x="82.7" y="93.7">100n</text>
<text x="82.7" y="91.9">C27</text>
<text x="90" y="93.7">10u</text>
<text x="90" y="91.9">C28</text>
<text x="112.2" y="94.2">TP25</text>
<text x="126.8" y="90.2">U5</text>
<text x="190.9" y="90.2">DNP R30</text>
<text x="195.2" y="91.9">59.4</text>
<text x="115.9" y="96.1">TP26</text>
<text x="183.8" y="97.3">D1</text>
<text x="183.8" y="99.2">SZNUP2105LT1G</text>
<text x="106.5" y="106.5">C29</text>
<text x="113.8" y="106.5">C30</text>
<text x="126.8" y="103">ISO1050DUBR</text>
<text x="106.5" y="108.3">100n</text>
<text x="113.8" y="108.3">10u</text>
<text x="189.1" y="110.3">f_corner = 250kHz if CAN 500kbps</text>
<text x="190.9" y="112.2">C_split &gt;= 1.6nF?</text>
<text x="181.8" y="115.8">Using 100n for now, mega low pass, generous threshold</text>
<text x="189.1" y="114">Multiply f_corner by factor of 5?</text>
<text x="106.7" y="128.7">TODO: Add on-board isolated power for VCC2/GND2</text>
<text x="106.7" y="126.8">Requires external 5V and GND for isolation purposes</text>
<text x="189.1" y="128.7">DNP R31</text>
<text x="193.3" y="130.3">59.4</text>
<text x="196.3" y="137.6">100n</text>
<text x="196.3" y="132.5">C31</text>
<text x="198.2" y="134.2">DNP</text>
<text x="82.7" y="143.1">100n</text>
<text x="82.7" y="141.3">C32</text>
<text x="90" y="143.1">10u</text>
<text x="90" y="141.3">C33</text>
<text x="112.2" y="143.7">TP27</text>
<text x="126.8" y="139.7">U6</text>
<text x="189.1" y="139.7">DNP R32</text>
<text x="193.3" y="141.3">59.4</text>
<text x="115.9" y="145.5">TP28</text>
<text x="183.8" y="146.8">D2</text>
<text x="183.8" y="148.6">SZNUP2105LT1G</text>
<text x="106.5" y="156">C34</text>
<text x="113.8" y="156">C35</text>
<text x="126.8" y="152.4">ISO1050DUBR</text>
<text x="106.5" y="157.8">100n</text>
<text x="113.8" y="157.8">10u</text>
</g>
<g font-size="1.3" fill="#0e0e0e">
<text x="154.3" y="189.1">Spartan Racing &amp; SJSU</text>
<text x="154.3" y="191">Vincent Saw</text>
</g>
</svg>
